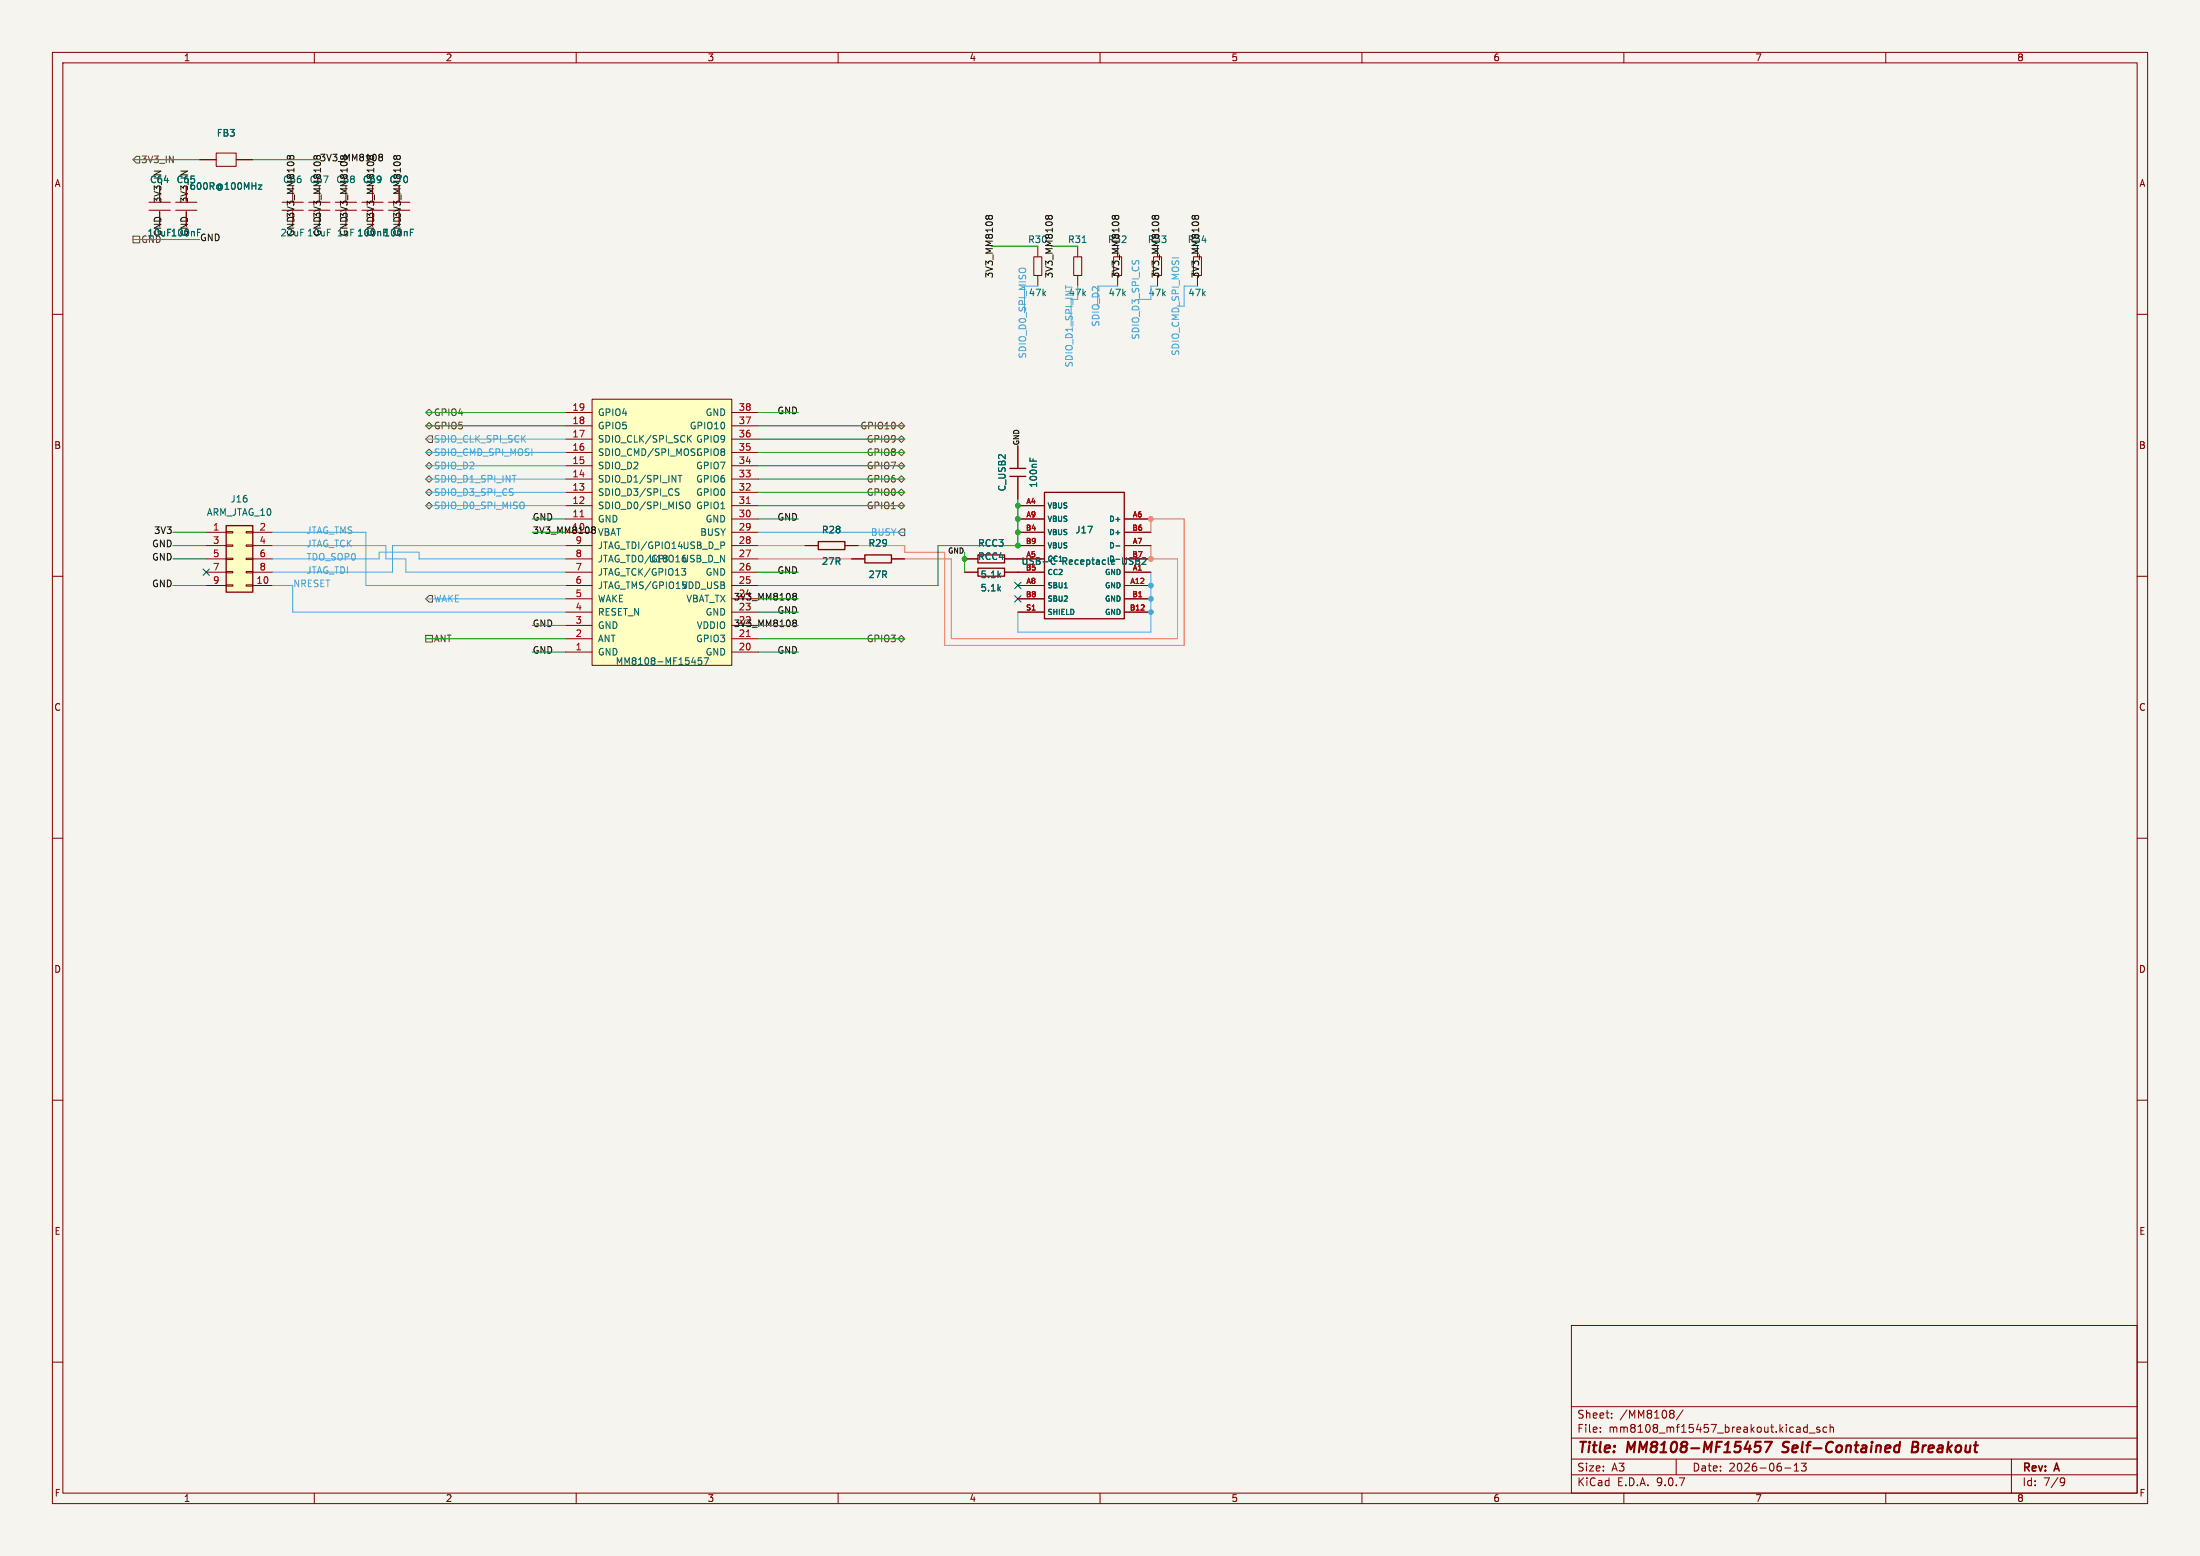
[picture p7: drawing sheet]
<svg xmlns="http://www.w3.org/2000/svg" width="420mm" height="297mm" viewBox="0 0 420 297" stroke-linecap="round" stroke-linejoin="round" font-family="sans-serif">
<path d="M0 0h420v297h-420z" fill="#f5f4ef" stroke="#f5f4ef" stroke-width=".19"/>
<g fill="none" stroke="#840000" stroke-width=".19">
<path d="M10 10h400v277h-400zM12 12h396v273h-396zM60 10v2M110 10v2M160 10v2M210 10v2M260 10v2M310 10v2M360 10v2M33.5 38.6h4.1M38.1 30.5h3.2M41.3 29.2h3.8v2.6h-3.8z"/>
<path d="M45.1 30.5h3.2M53.8 38.6h4.1M58.9 38.6h4.1M64 38.6h4.1M69.1 38.6h4.1M33.5 40.1h4.1M35.6 40.4v2.8M53.8 40.1h4.1M58.9 40.1h4.1M64 40.1h4.1M69.1 40.1h4.1M197.4 49h1.5v3.6h-1.5z"/>
<path d="M198.1 47v2M198.1 52.6v2M205 49h1.5v3.6h-1.5zM205.7 47v2M205.7 52.6v2M212.6 49h1.5v3.6h-1.5zM213.4 52.6v2M220.2 49h1.5v3.6h-1.5zM221 52.6v2M10 60h2M408 60h2M194.3 85.1v4.3"/>
<path d="M194.3 90.9v4.4M10 110h2M184.1 106.7h2.6M184.1 109.2h2.6M191.8 106.7h2.5M191.8 109.2h2.5M408 110h2M10 160h2M408 160h2M10 210h2M408 210h2M300 253h108v32h-108z"/>
<path d="M10 260h2M300 278.5h108M300 274.5h108M300 268.5h108M305.5 273.2v.2M305.5 272.5v.1M307.7 270.5v.2M307.7 269.8v.1M319 269.2l.4 .1 .2 .2-.3 .3M319 269.8h.3M319.3 269.8l.2 .2 .1 .4-.2 .2-.4 .1M320 278.5v3"/>
<path d="M321.3 269.1l-1.3 1.9M342.5 279.7l.4-.4v1.5M343.9 279.3h.9l-.5 .6 .4 .1v.6l-.2 .2-.6-.2M345 271.9v1.5M345 272.5l-.4-.1-.3 .3 .1 .6h.6M345.4 273.5h1.1M347.4 272.5l-.4-.1-.2 .2 .1 .2 .5 .2v.3h-.6M348.7 272.5l-.4-.1-.3 .3 .2 .6h.5M349.4 272.5l.2-.1 .3 .1 .1 .9M349.4 271.9v1.5M384 278.5v6.5M408 260h2"/>
<path d="M60 285v2M110 285v2M160 285v2M210 285v2M260 285v2M300 281.5h108M310 285v2M340.7 280.2h1.2M342.5 280.8h.9M360 285v2M393.6 282.1l.5 .1a.99 .99 0 0 1-.4 1.4h-.3M394.2 282.7l-.3 .3h-.3"/>
</g>
<path d="M335.2 275.2h1M335.3 276h.5l.2 .2 .1 .6-.5 .4h-.5M336.9 275.2h1.4l-1.2 2M340.2 277.1l.3 .1M340.5 275.4l-.1 .6M361.9 276h.7M362.5 277.1l-.6 .1M362.7 275.2l-.2 2M365.1 276.2h.7M365.8 276.2l.2 .1M365.9 275.2h-.7l-.2 2 .9-.1M366 276.1l-.2 .1" fill="none" stroke="#840000" stroke-width=".4"/>
<path d="M49.3 35.3h.7l-.7 .8h.7M37.7 43.8h.6M206.6 46.3h.7M196.6 87.4v.6M197.2 87.6v.4" fill="none" stroke="#006464" stroke-width=".19"/>
<path d="M192.8 90.9h3M192.8 89.4h3M186.7 105.9h5.1v1.5h-5.1zM186.7 108.5h5.1v1.5h-5.1z" fill="none" stroke="#840000" stroke-width=".25"/>
<path d="M43.2 100.3h5.1v12.7h-5.1z" fill="#ffffc2"/>
<path d="M199.4 94h15.2v24.1h-15.2zM43.2 100.3h5.1v12.7h-5.1z" fill="none" stroke="#840000" stroke-width=".25"/>
<g fill="none" stroke="#840000" stroke-width=".19">
<path d="M28.4 38.6h4.1M74.2 38.6h4M28.4 40.1h4.1M30.5 40.4v2.8M74.2 40.1h4M227.8 49h1.6v3.6h-1.6zM228.6 52.6v2M194.3 96.5h5.1M194.3 99.1h5.1M214.6 99.1h5.1M39.4 101.6h3.8M39.4 104.1h3.8"/>
<path d="M39.4 106.7h3.8M39.4 109.2h3.8M39.4 111.8h3.8M43.2 101.5h1.2v.2h-1.2zM43.2 104h1.2v.3h-1.2zM43.2 106.6h1.2v.2h-1.2zM43.2 109.1h1.2v.2h-1.2zM43.2 111.6h1.2v.3h-1.2zM47 101.5h1.3v.2h-1.3zM47 104h1.3v.3h-1.3zM47 106.6h1.3v.2h-1.3zM47 109.1h1.3v.2h-1.3z"/>
<path d="M47 111.6h1.3v.3h-1.3zM48.3 101.6h3.8M48.3 104.1h3.8M48.3 106.7h3.8M48.3 109.2h3.8M48.3 111.8h3.8M194.3 101.6h5.1M194.3 104.1h5.1M194.3 106.7h5.1M194.3 109.2h5.1M194.3 111.8h5.1M194.3 114.3h5.1"/>
<path d="M194.3 116.8h5.1M214.6 101.6h5.1M214.6 104.1h5.1M214.6 106.7h5.1M214.6 109.2h5.1M214.6 111.8h5.1M214.6 114.3h5.1M214.6 116.8h5.1"/>
</g>
<path d="M78.3 44.4h.5M78.3 43.8h.7M203.2 112.2h.6M213 104.2h.8M213 106.8h.8" fill="none" stroke="#006464" stroke-width=".19"/>
<path d="M113 76.2h26.7v50.8h-26.7z" fill="#ffffc2"/>
<g fill="none" stroke="#840000" stroke-width=".19">
<path d="M38.1 30.5h3.2M45.1 30.5h3.2M30.5 40.4v2.8M35.6 40.4v2.8M107.9 78.7h5.1M113 76.2h26.7v50.8h-26.7zM139.7 78.7h5.1M107.9 99.1h5.1M107.9 96.5h5.1M107.9 94h5.1M107.9 91.4h5.1M107.9 88.9h5.1"/>
<path d="M107.9 86.4h5.1M107.9 83.8h5.1M107.9 81.3h5.1M139.7 99.1h5.1M139.7 96.5h5.1M139.7 94h5.1M139.7 91.4h5.1M139.7 88.9h5.1M139.7 86.4h5.1M139.7 83.8h5.1M139.7 81.3h5.1M194.3 99.1h5.1"/>
<path d="M194.3 96.5h5.1M194.3 85.1v4.3M194.3 90.9v4.4M214.6 99.1h5.1M107.9 119.4h5.1M107.9 116.8h5.1M107.9 114.3h5.1M107.9 111.8h5.1M107.9 109.2h5.1M107.9 106.7h5.1M107.9 104.1h5.1M107.9 101.6h5.1"/>
<path d="M139.7 119.4h5.1M139.7 116.8h5.1M139.7 114.3h5.1M139.7 111.8h5.1M139.7 109.2h5.1M139.7 106.7h5.1M139.7 104.1h5.1M139.7 101.6h5.1M153.7 104.1h2.5M161.3 104.1h2.5M162.6 106.7h2.5M170.2 106.7h2.5"/>
<path d="M184.1 109.2h2.6M184.1 106.7h2.6M191.8 109.2h7.6M191.8 106.7h7.6M194.3 116.8h5.1M194.3 114.3h5.1M194.3 111.8h5.1M194.3 104.1h5.1M194.3 101.6h5.1M214.6 116.8h5.1M214.6 114.3h5.1M214.6 111.8h5.1"/>
<path d="M214.6 109.2h5.1M214.6 106.7h5.1M214.6 104.1h5.1M214.6 101.6h5.1M107.9 124.5h5.1M107.9 121.9h5.1M139.7 124.5h5.1M139.7 121.9h5.1"/>
</g>
<g fill="none" stroke="#006464" stroke-width=".19">
<path d="M49.3 35.3h.7l-.7 .8h.7M37.7 43.8h.6M78.3 43.8h.7M78.3 44.4h.5M128.9 93.7l.7 .5-.2 .4-.5-.1M129.4 90.7h.8M129.6 93.4l-.5-.1-.2 .2M129.8 90.7v1.3M131 96l.2-.2a.43 .43 0 0 1 .5 .5v.4a.43 .43 0 0 1-.3 .4 .43 .43 0 0 1-.4-.2M131.4 83.7l.6 .7M132 83.1l-.7 .8M196.6 87.4v.6"/>
<path d="M197.2 87.6v.4M130.1 108.5h.8l-.4 .5 .3 .1 .1 .5-.2 .2h-.4M203.2 112.2h.6M213 104.2h.8M213 106.8h.8M133.9 125.5h-.6v.7l.1-.2 .5 .1 .1 .2-.1 .4-.2 .1-.4-.1M135.3 125.5l-.6 1.3"/>
</g>
<path d="M110.7 98.6h.8M142.5 96.1h.7M142.5 121.5h.7" fill="none" stroke="#a90000" stroke-width=".19"/>
<path d="M156.2 103.4h5.1v1.5h-5.1zM165.1 105.9h5.1v1.5h-5.1z" fill="none" stroke="#840000" stroke-width=".25"/>
<g fill="none" stroke="#725600" stroke-width=".19">
<path d="M25.4 30.5l.6-.7h.7v1.3h-.7zM25.4 45.1h1.3v1.3h-1.3zM81.3 78.7l.6-.6 .6 .6-.6 .7zM81.3 81.3l.6-.7 .6 .7-.6 .6zM81.3 91.4l.6-.6 .6 .6-.6 .7zM81.3 88.9l.6-.6 .6 .6-.6 .6zM81.3 94l.6-.7 .6 .7-.6 .6zM81.3 96.5l.6-.6 .6 .6-.6 .7zM81.3 86.4l.6-.7 .6 .7-.6 .6zM81.9 83.2h.6v1.3h-.6l-.6-.7zM171.4 86.4l.7-.7 .6 .7-.6 .6zM171.4 88.9l.7-.6 .6 .6-.6 .6z"/>
<path d="M171.4 96.5l.7-.6 .6 .6-.6 .7zM171.4 81.3l.7-.7 .6 .7-.6 .6zM171.4 91.4l.7-.6 .6 .6-.6 .7zM171.4 94l.7-.7 .6 .7-.6 .6zM172.1 83.2l.6 .6-.6 .7-.7-.7zM81.3 114.3l.6-.6h.6v1.2h-.6zM172.1 101h.6v1.2h-.6l-.7-.6zM81.3 121.3h1.2v1.3h-1.2zM171.4 121.9l.7-.6 .6 .6-.6 .7z"/>
</g>
<g fill="none" stroke="#0f0f0f" stroke-width=".19">
<path d="M55.4 29.9l-.3-.2-.1 .1-.2 .1 .1 .4M55.4 29.9l.2-.2 .4 .1 .1 .1-.1 .4M55.4 30.2l-.1 .1M55.4 29.9v.3M55.4 30.2v.1M60.4 29.8l-.2-.1-.2 .1v.5M72.4 29.9l.2 .1M72.4 29.5l.4-.1 .2 .2v.1l-.2 .3M72.6 30h.2M72.6 30h-.2M72.8 30l.2 .2v.4l-.2 .1-.4-.1M75.7 29.9l-.2-.2-.2 .1-.1 .1v.4"/>
<path d="M75.7 29.9l.2-.2 .4 .1 .1 .1v.4M75.7 30.2l-.1 .1M75.7 29.9v.3M75.7 30.2l.1 .1M188.7 41.4l-.2-.3-.2 .1-.1 .2 .1 .3M188.7 41.4l.3-.3 .3 .1 .2 .2-.1 .3M188.7 41.6v.1M188.7 41.4v.2M188.7 41.6l.1 .1M200.2 41.4l-.3-.3-.2 .1-.1 .2 .1 .3M200.2 41.4l.2-.3 .4 .1 .1 .2-.1 .3M200.2 41.6l-.1 .1"/>
<path d="M200.2 41.4v.2M200.2 41.6v.1M212.9 41.4l-.3-.3-.2 .1-.1 .2 .1 .3M212.9 41.4l.2-.3 .4 .1 .1 .2-.1 .3M212.9 41.6l-.1 .1M212.9 41.4v.2M212.9 41.6v.1M220.5 41.6l-.1 .1M220.5 41.4l-.3-.3-.1 .1-.2 .2 .1 .3M220.5 41.4l.2-.3 .4 .1 .1 .2-.1 .3M220.5 41.4v.2M220.5 41.6v.1"/>
<path d="M228.1 41.4l-.2-.3-.2 .1-.1 .2v.3M228.1 41.4l.2-.3 .4 .1 .1 .2v.3M228.1 41.6l-.1 .1M228.1 41.4v.2M228.1 41.6l.1 .1M113.1 101l.1 .1M113.1 100.6h.5M113.1 101.8h.5M113.2 101.1h.2M113.2 101.1l-.1 .1M113.4 101.1l.2 .1M113.6 101l-.2 .1"/>
<path d="M151.5 113.7l.1 .1M151.5 113.3h.3l.2 .1 .1 .2-.3 .2M151.5 118.4l.3-.1 .2 .2 .1 .1-.3 .3M151.5 118.8l.1 .1M151.6 113.8h.2M151.6 113.8l-.1 .1M151.6 118.9h.2M151.6 118.9h-.1M151.8 113.8l.3 .2-.1 .4-.2 .1h-.3M151.8 118.9l.3 .2-.1 .4-.2 .1-.3-.1"/>
</g>
<g fill="none" stroke="#46a5eb" stroke-width=".19">
<path d="M198.1 54.6h-2.5v5.1M204.5 57.2v5M213.4 54.6h-3.9v3.8M221 54.6h-1.3v2.6h-2.5M228.6 54.6h-2.5v3.8M81.3 83.8h26.6M81.3 94h26.6M81.3 91.4h26.6M81.3 88.9h26.6M81.3 96.5h26.6M81.3 86.4h26.6M52.1 101.6h17.7v10.2h38.1"/>
<path d="M52.1 104.1h21.6v2.6h3.8v2.5h30.4M52.1 111.8h3.8v5h52M52.1 106.7h20.3v-1.3h7.6v1.3h27.9M81.3 114.3h26.6M107.9 104.1h-33v5.1h-22.8M144.8 101.6h27.9M219.7 109.2v11.5h-25.4v-3.9"/>
</g>
<path d="M144.8 106.7h17.8M144.8 104.1h8.9M219.7 104.1v2.6h5.1v15.2h-43.2v-15.2h-8.9M219.7 101.6v-2.5h6.4v24.1h-45.8v-17.8h-7.6v-1.3h-8.9" fill="none" stroke="#f57855" stroke-width=".19"/>
<g fill="none" stroke="#009600" stroke-width=".19">
<path d="M25.4 30.5h12.7M48.3 30.5h12.7M25.4 45.7h12.7M189.2 47h8.9M200.7 47h5M81.3 78.7h26.6M144.8 78.7h7.6M81.3 81.3h26.6M101.6 99.1h6.3M144.8 86.4h27.9M144.8 91.4h27.9M144.8 96.5h27.9"/>
<path d="M144.8 94h27.9M144.8 88.9h27.9M144.8 99.1h7.6M144.8 81.3h27.9M144.8 83.8h27.9M194.3 95.3v8.8h-15.2v7.7h-34.3M33 104.1h6.4M33 111.8h6.4M33 101.6h6.4M33 106.7h6.4M101.6 119.4h6.3M101.6 101.6h6.3"/>
<path d="M144.8 109.2h7.6M144.8 114.3h7.6M144.8 119.4h7.6M144.8 116.8h7.6M184.1 105.4v3.8M81.3 121.9h26.6M101.6 124.5h6.3M144.8 124.5h7.6M144.8 121.9h27.9"/>
</g>
<path d="M38.8 108.6l1.2 1.2M40 108.6l-1.2 1.2M193.7 111.2l1.2 1.2M193.7 113.7l1.2 1.2M194.9 111.2l-1.2 1.2M194.9 113.7l-1.2 1.2" fill="none" stroke="#000084" stroke-width=".19"/>
<g fill="#009600" stroke="#009600" stroke-width=".19">
<circle cx="184.1" cy="106.7" r=".46"/>
<circle cx="194.3" cy="104.1" r=".46"/>
<circle cx="194.3" cy="96.5" r=".46"/>
<circle cx="194.3" cy="99.1" r=".46"/>
<circle cx="194.3" cy="101.6" r=".46"/>
</g>
<g fill="#f57855" stroke="#f57855" stroke-width=".19">
<circle cx="219.7" cy="99.1" r=".46"/>
<circle cx="219.7" cy="106.7" r=".46"/>
</g>
<g fill="#46a5eb" stroke="#46a5eb" stroke-width=".19">
<circle cx="219.7" cy="116.8" r=".46"/>
<circle cx="219.7" cy="114.3" r=".46"/>
<circle cx="219.7" cy="111.8" r=".46"/>
</g>
<g font-size="2.8" fill="#840000">
<text x="301" y="277.9">Title:</text>
<text x="310.6" y="277.9">MM8108-MF15457</text>
<text x="341.2" y="277.9">Self-Contained</text>
<text x="366.6" y="277.9">Breakout</text>
</g>
<g font-size="2.1" fill="#840000">
<text x="301" y="273.7">File:</text>
<text x="301" y="271">Sheet:</text>
<text x="307.1" y="273.7">mm8108_mf15457_breakout.kicad_sch</text>
<text x="309.2" y="271">/MM8108/</text>
<text x="301" y="281.1">Size:</text>
<text x="307.6" y="281.1">A3</text>
<text x="323" y="281.1">Date:</text>
<text x="330" y="281.1">2026-06-13</text>
<text x="386" y="281.3">Rev:</text>
<text x="392.4" y="281.3">A</text>
<text x="301" y="283.9">KiCad</text>
<text x="308.7" y="283.9">E.D.A.</text>
<text x="316.3" y="283.9">9.0.7</text>
<text x="386" y="283.9">Id:</text>
<text x="390.1" y="283.9">7/9</text>
</g>
<g font-size="1.8" fill="#840000">
<text x="35" y="11.9">1</text>
<text x="85" y="11.9">2</text>
<text x="135" y="11.9">3</text>
<text x="185" y="11.9">4</text>
<text x="235" y="11.9">5</text>
<text x="285" y="11.9">6</text>
<text x="335" y="11.9">7</text>
<text x="385" y="11.9">8</text>
<text x="10.3" y="35.9">A</text>
<text x="408.3" y="35.9">A</text>
<text x="31" y="38.9" transform="rotate(-90 31 38.9)">3V3_IN</text>
<text x="71.6" y="45.2" transform="rotate(-90 71.6 45.2)">GND3V3_MM8108</text>
<text x="76.7" y="45.2" transform="rotate(-90 76.7 45.2)">GND3V3_MM8108</text>
<text x="10.3" y="85.9">B</text>
<text x="408.2" y="85.9">B</text>
<text x="10.3" y="135.9">C</text>
<text x="408.2" y="135.9">C</text>
<text x="10.3" y="185.9">D</text>
<text x="408.2" y="185.9">D</text>
<text x="10.3" y="235.9">E</text>
<text x="408.3" y="235.9">E</text>
<text x="10.3" y="285.9">F</text>
<text x="35" y="286.9">1</text>
<text x="85" y="286.9">2</text>
<text x="135" y="286.9">3</text>
<text x="185" y="286.9">4</text>
<text x="235" y="286.9">5</text>
<text x="285" y="286.9">6</text>
<text x="335" y="286.9">7</text>
<text x="385" y="286.9">8</text>
<text x="408.3" y="285.9">F</text>
</g>
<g font-size="1.8" fill="#006464">
<text x="41.3" y="26.3">FB3</text>
<text x="28.5" y="35.2">C64</text>
<text x="33.6" y="35.2">C65</text>
<text x="69.2" y="35.2">C69</text>
<text x="74.3" y="35.2">C70</text>
<text x="36.1" y="38.9" transform="rotate(-90 36.1 38.9)">3V3_IN</text>
<text x="36.1" y="36.4">600R@100MHz</text>
<text x="26.9" y="46.6">GND</text>
<text x="28.1" y="45.3">10uF 100nF</text>
<text x="31" y="45.2" transform="rotate(-90 31 45.2)">GND</text>
<text x="36.1" y="45.2" transform="rotate(-90 36.1 45.2)">GND</text>
<text x="38.1" y="46.2">GND</text>
<text x="68.1" y="45.3">100nF100nF</text>
<text x="203.8" y="46.6">R31</text>
<text x="211.5" y="56.7">47k</text>
<text x="219.2" y="56.7">47k</text>
<text x="226.8" y="56.7">47k</text>
<text x="114" y="82.1">GPIO5</text>
<text x="114" y="79.6">GPIO4</text>
<text x="131.6" y="82.1">GPIO10</text>
<text x="134.6" y="79.6">GND</text>
<text x="114" y="89.8">SDIO_D2</text>
<text x="114" y="87.2">SDIO_CMD/SPI_MOSI GPIO8</text>
<text x="114" y="84.7">SDIO_CLK/SPI_SCK</text>
<text x="132.8" y="89.8">GPIO7</text>
<text x="132.8" y="84.7">GPIO9</text>
<text x="114" y="94.8">SDIO_D3/SPI_CS</text>
<text x="114" y="92.3">SDIO_D1/SPI_INT</text>
<text x="132.8" y="94.8">GPIO0</text>
<text x="132.8" y="92.3">GPIO6</text>
<text x="192.2" y="93.9" transform="rotate(-90 192.2 93.9)">C_USB2</text>
<text x="198.2" y="93.2" transform="rotate(-90 198.2 93.2)">100nF</text>
<text x="39.4" y="98.7">ARM_JTAG_10</text>
<text x="43.9" y="96.1">J16</text>
<text x="114" y="99.9">GND</text>
<text x="114" y="97.4">SDIO_D0/SPI_MISO</text>
<text x="132.8" y="97.4">GPIO1</text>
<text x="134.6" y="99.9">GND</text>
<text x="114" y="107.5">JTAG_TDO/GPIO16USB_D_N</text>
<text x="114" y="105">JTAG_TDI/GPIO14 USB_D_P</text>
<text x="123.8" y="107.5">U18</text>
<text x="133.6" y="102.5">BUSY</text>
<text x="156.8" y="102">R28</text>
<text x="165.7" y="104.5">R29</text>
<text x="186.6" y="104.5">RCC3</text>
<text x="186.6" y="107.1">RCC4</text>
<text x="205.2" y="102">J17</text>
<text x="114" y="112.6">JTAG_TMS/GPIO15VDD_USB</text>
<text x="114" y="110.1">JTAG_TCK/GPIO13</text>
<text x="134.6" y="110.1">GND</text>
<text x="156.8" y="108">27R</text>
<text x="165.7" y="110.5">27R</text>
<text x="187.1" y="110.5">5.1k</text>
<text x="187.1" y="113.1">5.1k</text>
<text x="194.9" y="108">USB-C</text>
<text x="202.7" y="108">Receptacle</text>
<text x="214.3" y="108">USB2</text>
<text x="114" y="117.7">RESET_N</text>
<text x="114" y="115.2">WAKE</text>
<text x="130.9" y="115.2">VBAT_TX</text>
<text x="134.6" y="117.7">GND</text>
<text x="114" y="125.3">GND</text>
<text x="114" y="122.8">ANT</text>
<text x="114" y="120.2">GND</text>
<text x="132.8" y="122.8">GPIO3</text>
<text x="132.9" y="120.2">VDDIO</text>
<text x="134.6" y="125.3">GND</text>
<text x="117.4" y="127.1">MM8108-MF15457</text>
</g>
<g font-size="1.8" fill="#725600">
<text x="26.9" y="31.3">3V3_IN</text>
<text x="82.7" y="82.1">GPIO5</text>
<text x="82.7" y="79.6">GPIO4</text>
<text x="164.2" y="82.1">GPIO10</text>
<text x="165.4" y="87.2">GPIO8</text>
<text x="165.4" y="89.8">GPIO7</text>
<text x="165.4" y="84.7">GPIO9</text>
<text x="165.4" y="92.3">GPIO6</text>
<text x="165.4" y="94.8">GPIO0</text>
<text x="165.4" y="97.4">GPIO1</text>
<text x="82.7" y="122.8">ANT</text>
<text x="165.4" y="122.8">GPIO3</text>
</g>
<g font-size="1.8" fill="#0f0f0f">
<text x="53.9" y="35.2">C66</text>
<text x="59" y="35.2">C67</text>
<text x="61" y="31">3V3_MM8108</text>
<text x="64.1" y="35.2">C68</text>
<text x="53.5" y="45.3">22uF 10uF</text>
<text x="56.4" y="45.2" transform="rotate(-90 56.4 45.2)">GND3V3_MM8108</text>
<text x="61.5" y="45.2" transform="rotate(-90 61.5 45.2)">GND3V3_MM8108</text>
<text x="64.2" y="45.3">1uF 100nF100nF</text>
<text x="66.6" y="45.2" transform="rotate(-90 66.6 45.2)">GND3V3_MM8108</text>
<text x="196.2" y="46.6">R30</text>
<text x="211.4" y="46.6">R32</text>
<text x="219" y="46.6">R33</text>
<text x="226.7" y="46.6">R34</text>
<text x="189.7" y="53.2" transform="rotate(-90 189.7 53.2)">3V3_MM8108</text>
<text x="201.2" y="53.2" transform="rotate(-90 201.2 53.2)">3V3_MM8108</text>
<text x="213.9" y="53.2" transform="rotate(-90 213.9 53.2)">3V3_MM8108</text>
<text x="221.5" y="53.2" transform="rotate(-90 221.5 53.2)">3V3_MM8108</text>
<text x="229.1" y="53.2" transform="rotate(-90 229.1 53.2)">3V3_MM8108</text>
<text x="148.3" y="79.3">GND</text>
<text x="101.6" y="99.6">GND</text>
<text x="109.2" y="101.3">10</text>
<text x="148.3" y="99.6">GND</text>
<text x="28.9" y="107.2">GND</text>
<text x="28.9" y="104.7">GND</text>
<text x="29.3" y="102.1">3V3</text>
<text x="101.6" y="102.1">3V3_MM8108</text>
<text x="114" y="102.5">VBAT</text>
<text x="28.9" y="112.3">GND</text>
<text x="148.3" y="109.7">GND</text>
<text x="101.6" y="119.9">GND</text>
<text x="140" y="114.8">3V3_MM8108</text>
<text x="140" y="119.9">3V3_MM8108</text>
<text x="140.9" y="119.1">22</text>
<text x="140.9" y="114">24</text>
<text x="148.3" y="117.4">GND</text>
<text x="101.6" y="125">GND</text>
<text x="148.3" y="125">GND</text>
</g>
<g font-size="1.8" fill="#46a5eb">
<text x="196.3" y="56.7">47k</text>
<text x="203.9" y="56.7">47k</text>
<text x="210.1" y="62.5" transform="rotate(-90 210.1 62.5)">SDIO_D2</text>
<text x="217.7" y="64.9" transform="rotate(-90 217.7 64.9)">SDIO_D3_SPI_CS</text>
<text x="196.1" y="68.5" transform="rotate(-90 196.1 68.5)">SDIO_D0_SPI_MISO</text>
<text x="205" y="70.2" transform="rotate(-90 205 70.2)">SDIO_D1_SPI_INT</text>
<text x="225.3" y="68" transform="rotate(-90 225.3 68)">SDIO_CMD_SPI_MOSI</text>
<text x="82.7" y="84.7">SDIO_CLK_SPI_SCK</text>
<text x="82.7" y="89.8">SDIO_D2</text>
<text x="82.7" y="87.2">SDIO_CMD_SPI_MOSI</text>
<text x="82.7" y="92.3">SDIO_D1_SPI_INT</text>
<text x="82.7" y="94.8">SDIO_D3_SPI_CS</text>
<text x="82.7" y="97.4">SDIO_D0_SPI_MISO</text>
<text x="58.4" y="107.2">TDO_SOP0</text>
<text x="58.4" y="104.7">JTAG_TCK</text>
<text x="58.4" y="102.1">JTAG_TMS</text>
<text x="166.2" y="102.5">BUSY</text>
<text x="55.9" y="112.3">NRESET</text>
<text x="58.4" y="109.7">JTAG_TDI</text>
<text x="82.7" y="115.2">WAKE</text>
</g>
<g font-size="1.8" fill="#a90000">
<text x="109.2" y="83.6">17</text>
<text x="109.2" y="81">18</text>
<text x="109.2" y="78.5">19</text>
<text x="140.9" y="83.6">36</text>
<text x="140.9" y="81">37</text>
<text x="140.9" y="78.5">38</text>
<text x="109.2" y="88.6">15</text>
<text x="109.2" y="86.1">16</text>
<text x="140.9" y="88.6">34</text>
<text x="140.9" y="86.1">35</text>
<text x="109.2" y="93.7">13</text>
<text x="109.2" y="91.2">14</text>
<text x="140.9" y="93.7">32</text>
<text x="140.9" y="91.2">33</text>
<text x="40.6" y="101.3">1</text>
<text x="49.5" y="101.3">2</text>
<text x="109.2" y="98.8">11</text>
<text x="109.2" y="96.3">12</text>
<text x="140.9" y="101.3">29</text>
<text x="140.9" y="98.8">30</text>
<text x="140.9" y="96.3">31</text>
<text x="40.6" y="103.9">3</text>
<text x="40.6" y="106.4">5</text>
<text x="49.5" y="103.9">4</text>
<text x="49.5" y="106.4">6</text>
<text x="109.8" y="106.4">8</text>
<text x="109.8" y="103.9">9</text>
<text x="140.9" y="106.4">27</text>
<text x="140.9" y="103.9">28</text>
<text x="40.6" y="109">7</text>
<text x="40.6" y="111.5">9</text>
<text x="48.9" y="111.5">10</text>
<text x="49.5" y="109">8</text>
<text x="109.8" y="111.5">6</text>
<text x="109.8" y="109">7</text>
<text x="140.9" y="111.5">25</text>
<text x="140.9" y="109">26</text>
<text x="109.8" y="119.1">3</text>
<text x="109.8" y="116.6">4</text>
<text x="109.8" y="114">5</text>
<text x="140.9" y="116.6">23</text>
<text x="109.8" y="124.2">1</text>
<text x="109.8" y="121.7">2</text>
<text x="140.9" y="124.2">20</text>
<text x="140.9" y="121.7">21</text>
</g>
<g font-size="1.4" fill="#0f0f0f">
<text x="194.8" y="85.1" transform="rotate(-90 194.8 85.1)">GND</text>
<text x="180.8" y="105.9">GND</text>
</g>
<g font-size="1.4" fill="#a90000">
<text x="195.7" y="101.3">B4</text>
<text x="195.8" y="96.3">A4</text>
<text x="195.8" y="98.8">A9</text>
<text x="216.1" y="101.3">B6</text>
<text x="216.1" y="98.8">A6</text>
<text x="195.7" y="103.9">B9</text>
<text x="195.8" y="106.4">A5</text>
<text x="216.1" y="106.4">B7</text>
<text x="216.1" y="103.9">A7</text>
<text x="195.7" y="109">B5</text>
<text x="195.8" y="111.5">A8</text>
<text x="215.7" y="111.5">A12</text>
<text x="216.1" y="109">A1</text>
<text x="195.7" y="114">B8</text>
<text x="195.8" y="116.6">S1</text>
<text x="215.6" y="116.6">B12</text>
<text x="216.1" y="114">B1</text>
</g>
<g font-size="1.4" fill="#006464">
<text x="199.9" y="97.2">VBUS</text>
<text x="199.9" y="99.8">VBUS</text>
<text x="211.6" y="99.8">D+</text>
<text x="199.9" y="102.3">VBUS</text>
<text x="199.9" y="104.9">VBUS</text>
<text x="199.9" y="107.4">CC1</text>
<text x="211.6" y="102.3">D+</text>
<text x="211.6" y="104.9">D-</text>
<text x="211.6" y="107.4">D-</text>
<text x="199.9" y="109.9">CC2</text>
<text x="199.9" y="112.5">SBU1</text>
<text x="210.8" y="109.9">GND</text>
<text x="210.8" y="112.5">GND</text>
<text x="199.9" y="115">SBU2</text>
<text x="199.9" y="117.6">SHIELD</text>
<text x="210.8" y="115">GND</text>
<text x="210.8" y="117.6">GND</text>
</g>
</svg>
